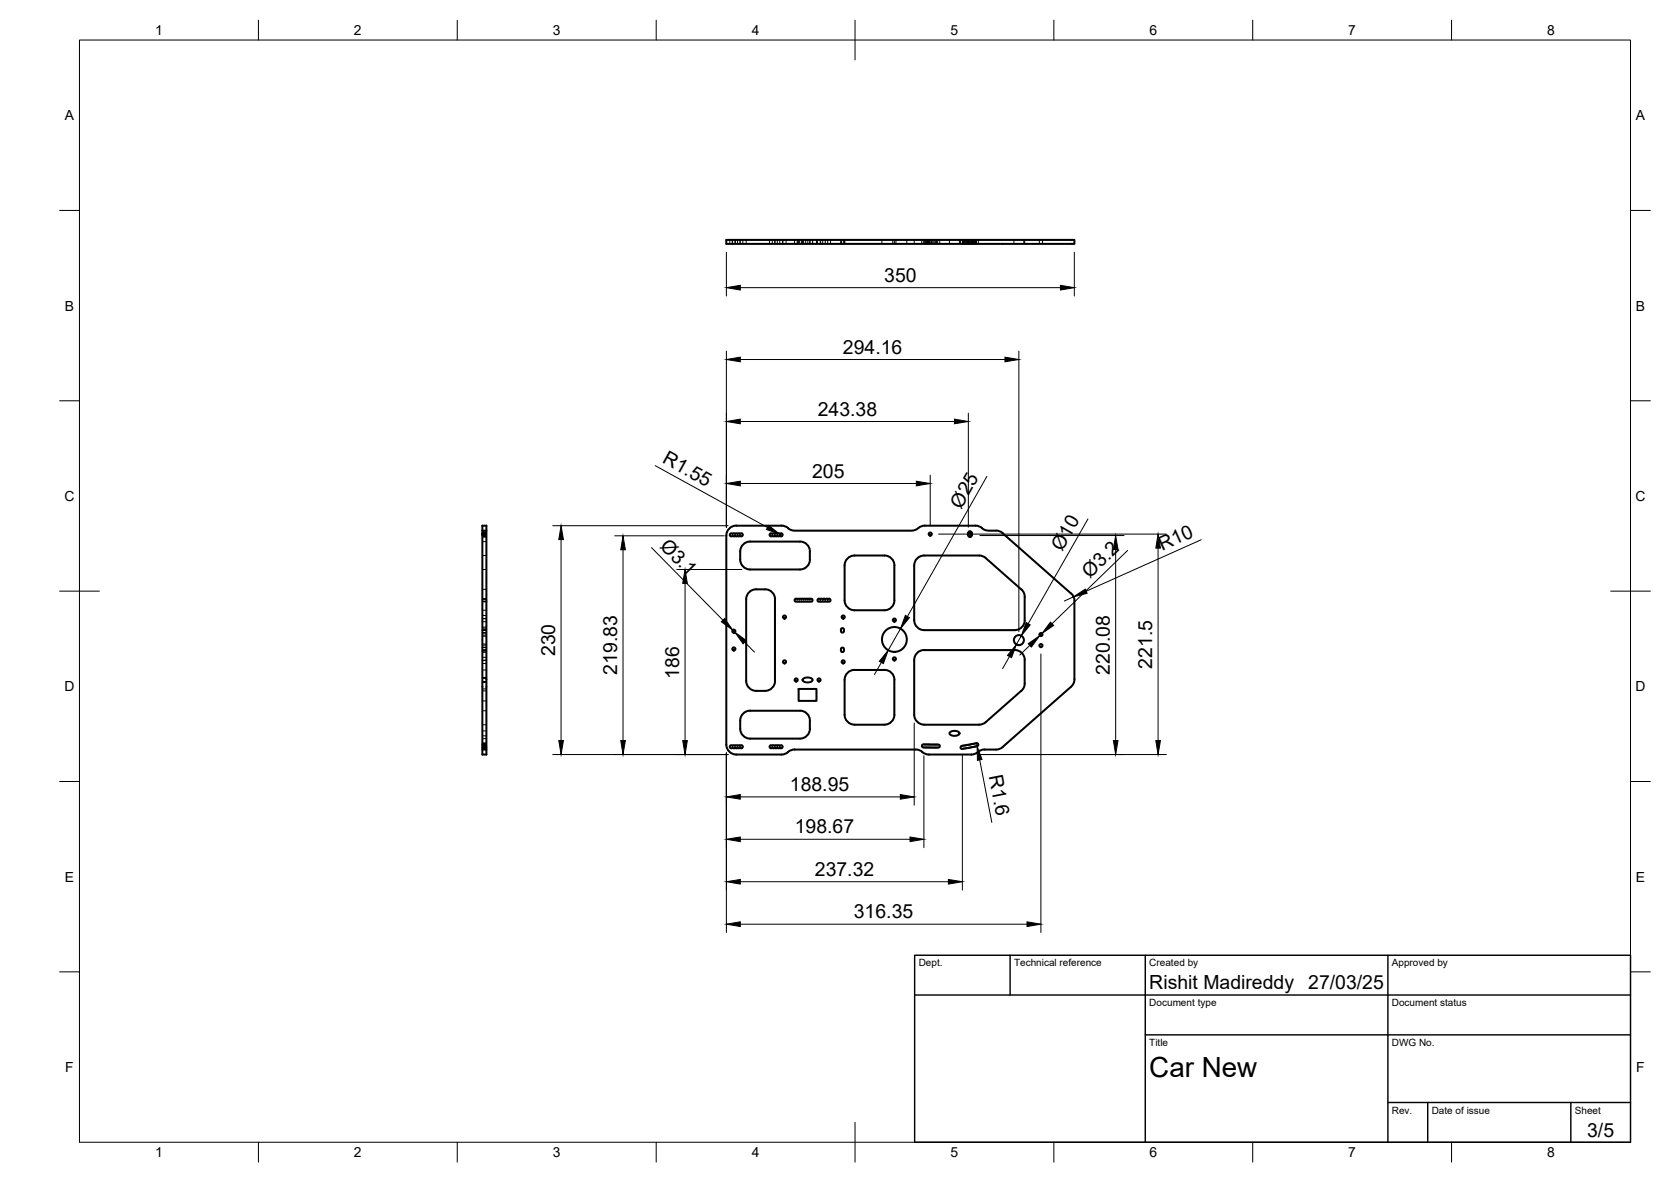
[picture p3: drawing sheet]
<svg xmlns="http://www.w3.org/2000/svg" width="420mm" height="297mm" viewBox="0 0 420 297" stroke-linecap="round" stroke-linejoin="round" font-family="sans-serif">
<!-- layer: Visible -->
<g fill="none" stroke="#000" stroke-width=".51">
<path d="M182.6 60.3h87.6v1h-87.6zM121.3 132.1h1v57.5h-1zM121.3 133.4h1M183.6 134.1l.9-.1 .3 .2 .3-.2 .4 .2 .3-.2 .3 .2a.39 .39 0 0 1 .5-.1 .39 .39 0 0 1 .1 .6 .39 .39 0 0 1-.6-.1l-.3 .2-.4-.2-.3 .2-.9-.2a.39 .39 0 0 1-.6 .1 .39 .39 0 0 1 0-.6zM185.1 132.1h11.4M185.1 132.1a2.51 2.51 0 0 0-2.5 2.5v52.5a2.51 2.51 0 0 0 2.5 2.5h11.4l.7-.1 1-.5M194.2 134.2l.3-.2 .3 .2 1-.2 .3 .2a.39 .39 0 0 1 .6-.1 .39 .39 0 0 1 0 .6 .39 .39 0 0 1-.6-.1l-.3 .2-.4-.2-.9 .2-.3-.2M194.2 134.2a.39 .39 0 0 0-.6-.1 .39 .39 0 0 0 0 .6 .39 .39 0 0 0 .6-.1M196.5 132.1l.7 .1 1 .5M198.1 132.7l.8 .5 .9 .2h29.4l.9-.2 .8-.5M203.6 138.6v2M203.6 138.6a2.51 2.51 0 0 0-2.5-2.5h-12.5a2.47 2.47 0 0 0-2.5 2.5 4 4 0 0 0 1 4l1 .4 .5 .1h12.5a2.51 2.51 0 0 0 2.5-2.5"/>
<path d="M232.5 132.1h12.8M232.5 132.1l-1 .2-.6 .4M243.5 133.9a.39 .39 0 0 1 .4-.4 .39 .39 0 0 1 .4 .4M243.5 134.2h.1M243.5 134.1v.1M243.5 134.1h.1M243.5 134h.1M243.5 133.9h.1M243.5 134.3h.1M243.5 134.4h.1M243.5 134.5h.1M243.5 134.6a.39 .39 0 0 0 .4 .4 .39 .39 0 0 0 .4-.4"/>
<path d="M244.3 134.6h.1M244.3 134.5h.1M244.3 134.4h.1M244.3 133.9h.1M244.3 134h.1M244.3 134.1h.1M244.3 134.2h.1M244.3 134.3h.1M245.3 132.1l.7 .1 .9 .5M246.2 139.6h-13.8a2.51 2.51 0 0 0-2.5 2.5v13.8a2.51 2.51 0 0 0 2.5 2.5h22.7a2.51 2.51 0 0 0 2.6-2.6l-.1-6.2-.3-.8-.5-.7M246.2 139.6l.7 .1 1 .5 8.9 7.9M246.9 132.7l.4 .3a4.7 4.7 0 0 0 3.2 .3l.7 .1 .9 .6"/>
<path d="M252.1 134l17.2 15.1 .7 1.1 .2 .8M190.1 148.1a4.6 4.6 0 0 1 3.8 .5 2.5 2.5 0 0 1 1 2v20.5a2.47 2.47 0 0 1-2.5 2.5h-2.3M190.1 148.1a2.51 2.51 0 0 0-2.5 2.5v20.5a2.51 2.51 0 0 0 2.5 2.5M199.9 150.6l3.8-.1a.39 .39 0 0 1 .5 .1 .39 .39 0 0 1 0 .5 .39 .39 0 0 1-.5 0h-3.3a.39 .39 0 0 1-.5 0 .39 .39 0 0 1 0-.5zM205.7 150.5l1.5-.1 .3 .2 .3-.2 .3 .2a.39 .39 0 0 1 .6-.1 .39 .39 0 0 1 0 .6 .39 .39 0 0 1-.6 0l-.3 .1-1.6-.1a.39 .39 0 0 1-.5 0 .39 .39 0 0 1 0-.6zM211.6 157.9a.49 .49 0 0 1 .6 .5 .49 .49 0 0 1-.6 .5l-.2-.3zM224.9 142.1v8.8M224.9 142.1a2.51 2.51 0 0 0-2.5-2.5h-7.5a2.51 2.51 0 0 0-2.5 2.5v8.8a2.51 2.51 0 0 0 2.5 2.5h7.5a2.51 2.51 0 0 0 2.5-2.5M270.2 151v19.7l-.3 1.2-.6 .7-17.2 15.1M200.8 173.1h4.5v3h-4.5zM201.9 170.6a1.73 1.73 0 0 1 2.4 .3 1.58 1.58 0 0 1-2.5 0zM211.6 162.8a.49 .49 0 0 1 .6 .5 .49 .49 0 0 1-.6 .5l-.2-.3z"/>
<path d="M224.9 170.9v8.7M224.9 170.9a2.48 2.48 0 0 0-2.5-2.5l-7.5-.1a2.51 2.51 0 0 0-2.5 2.6v8.7a2.54 2.54 0 0 0 2.5 2.5h7.5a2.51 2.51 0 0 0 2.5-2.5M121.3 188.4h1M183.6 187.4l.9-.1 .3 .1 .3-.1 .4 .1 .3-.1 .3 .1a.39 .39 0 0 1 .5 0 .39 .39 0 0 1 .1 .5 .39 .39 0 0 1-.6 0l-.3 .2-.4-.2-.3 .2-.9-.2a.39 .39 0 0 1-.6 .1 .39 .39 0 0 1 0-.6zM194.2 187.4l.3-.1 .3 .1 1-.1 .3 .1a.39 .39 0 0 1 .6 0 .39 .39 0 0 1 0 .5 .39 .39 0 0 1-.6 0l-.3 .2-.4-.2-.9 .2-.3-.2M194.2 187.4a.39 .39 0 0 0-.6 0 .39 .39 0 0 0 0 .6 .39 .39 0 0 0 .6-.1M199.8 188.4h30.5M199.8 188.3l-.7 .2-1 .5M203.6 181.1v2M203.6 181.1a2.48 2.48 0 0 0-2.5-2.5h-12.5a2.51 2.51 0 0 0-2.5 2.5 4 4 0 0 0 1 4l1 .5h.5h12.5a2.51 2.51 0 0 0 2.5-2.5M230.3 188.3l.7 .2 .9 .5M231.9 189l.9 .5 .8 .1"/>
<path d="M232.6 187.1a.49 .49 0 0 0-.7 0 .49 .49 0 0 0 0 .7 .49 .49 0 0 0 .7 0h.6M232.6 187.1h.3M232.9 187.1h.3M233.2 187.8h.5M233.2 187.1h.3M233.5 187.1h2.3M233.8 187.9h2M235.8 187.1a.39 .39 0 0 1 .5 .4 .39 .39 0 0 1-.5 .4M238.8 184.1a1.73 1.73 0 0 1 2.5 .2 1.58 1.58 0 0 1-2.6 0zM244 187.1l-1.6 .2a.61 .61 0 0 0-.6 .2 .61 .61 0 0 0-.2 .6h1.1M244.3 187l.7-.1a.6 .6 0 0 1 .6-.1 .6 .6 0 0 1 .4 .5l-1.3 .4M244.3 187l-.3 .1"/>
<path d="M244.7 187.7l-2 .4M245.9 189l-.6 .4-1.1 .2h-10.6M246.2 182.1l.7-.1 .9-.5 9.3-8.2 .4-.7 .2-.9-.1-5.8a2.47 2.47 0 0 0-2.4-2.5h-22.8a2.47 2.47 0 0 0-2.5 2.5v13.7a2.51 2.51 0 0 0 2.5 2.5h13.8M247.6 188.3l-.8 .2-.9 .5M252.1 187.7l-1.3 .6-3.3 .1"/>
<circle cx="233.9" cy="134.2" r=".39"/>
<circle cx="184.5" cy="158.6" r=".39"/>
<circle cx="197.3" cy="155.1" r=".39"/>
<circle cx="212" cy="155.1" r=".39"/>
<circle cx="224.9" cy="155.8" r=".39"/>
<circle cx="261.7" cy="159.5" r=".39"/>
<circle cx="184.5" cy="163.1" r=".39"/>
<circle cx="197.3" cy="166.3" r=".39"/>
<circle cx="200.2" cy="170.9" r=".39"/>
<circle cx="205.9" cy="170.9" r=".39"/>
<circle cx="212" cy="166.3" r=".39"/>
<circle cx="224.9" cy="165.6" r=".39"/>
<circle cx="224.9" cy="160.7" r="3.1"/>
<circle cx="256.2" cy="160.9" r="1.26"/>
<circle cx="261.7" cy="162.2" r=".39"/>
</g>
<!-- layer: Hidden -->
<g fill="none" stroke="#000" stroke-width=".25">
<path d="M183.5 60.3v1M184.1 60.3v1M184.2 60.3v1M184.8 60.3v1M184.9 60.3v1M185.4 60.3v1M186.1 60.3v1M186.8 60.3v1M187.6 60.3v1M193.5 60.3v1M194.2 60.3v1M194.8 60.3v1"/>
<path d="M194.9 60.3v1M195.5 60.3v1M196.1 60.3v1M196.8 60.3v1M197.7 60.3v1M199.8 60.3v1M200.4 60.3v1M200.6 60.3v1M200.8 60.3v1M201 60.3v1M201.5 60.3v1M201.8 60.3v1"/>
<path d="M202.1 60.3v1M202.6 60.3v1M203.1 60.3v1M203.6 60.3v1M203.7 60.3v1M204.3 60.3v1M205.3 60.3v1M205.5 60.3v1M206.2 60.3v1M206.3 60.3v1M206.9 60.3v1M207.5 60.3v1"/>
<path d="M208.1 60.3v1M208.8 60.3v1M211.4 60.3v1M211.5 60.3v1M211.6 60.3v1M212.2 60.3v1M212.4 60.3v1M221.7 60.3v1M224.5 60.3v1M224.9 60.3v1M225.3 60.3v1M228 60.3v1"/>
<path d="M229.9 60.3v1M231.8 60.3v1M232.3 60.3v1M232.6 60.3v1M232.9 60.3v1M233.2 60.3v1v-1M233.5 60.3v1v-1M233.5 60.3v1M233.7 60.3v1v-1M234 60.3v1M234.3 60.3v1M234.6 60.3v1"/>
<path d="M234.9 60.3v1M235.2 60.3v1M235.5 60.3v1M235.8 60.3v1M236.3 60.3v1M238.7 60.3v1M241.2 60.3v1M241.5 60.3v1M242 60.3v1M242.1 60.3v1M242.3 60.3v1M242.4 60.3v1"/>
<path d="M242.5 60.3v1M242.7 60.3v1M242.8 60.3v1M243 60.3v1M243.1 60.3v1M243.2 60.3v1M243.4 60.3v1M243.5 61.3v-1v1M243.5 60.3v1M243.7 60.3v1M243.8 60.3v1M244 60.3v1"/>
<path d="M244.1 60.3v1M244.2 60.3v1M244.3 60.3v1v-1M244.3 61.3v-1v1M244.3 60.3v1M244.4 60.3v1M244.5 60.3v1M244.7 60.3v1M244.8 60.3v1M245 60.3v1M245.1 60.3v1M245.3 60.3v1"/>
<path d="M245.4 60.3v1M245.5 60.3v1M246 60.3v1M254.9 60.3v1M257.4 60.3v1M257.6 60.3v1M261.3 60.3v1M262.1 60.3v1M121.3 134.6h1h-1M121.3 134.5h1h-1M121.3 134.4h1h-1M121.3 134.3h1h-1"/>
<path d="M121.3 136.1h1M121.3 139.6h1M121.3 134.2h1M121.3 134.6h1M121.3 133.9h1M121.3 134.5h1M121.3 134h1M121.3 134.4h1M121.3 134.1h1M121.3 134.3h1M121.3 134.8h1M121.3 133.8h1"/>
<path d="M121.3 133.5h1M121.3 135h1M122.3 133.9h-1h1M122.3 134.5h-1h1M122.3 134.4h-1h1M122.3 134.3h-1h1M121.3 158.4h1M121.3 150.6h1M121.3 151.1h1M121.3 150.5h1M121.3 148.1h1M121.3 143.1h1"/>
<path d="M121.3 153.4h1M121.3 154.7h1M121.3 155.4h1M121.3 159.1h1M121.3 159.9h1M121.3 151.2h1M121.3 159h1M121.3 159.6h1M121.3 157.8h1M121.3 156.2h1M121.3 157.6h1M121.3 158.2h1"/>
<path d="M121.3 176.1h1M121.3 173.1h1M121.3 163.4h1M121.3 163.3h1M121.3 173.6h1M121.3 178.6h1M121.3 168.4h1M121.3 165.9h1M121.3 166.7h1M121.3 161.8h1M121.3 162.7h1M121.3 170.3h1"/>
<path d="M121.3 171.5h1M121.3 163.9h1M121.3 171.3h1M121.3 170.5h1M121.3 162.1h1M121.3 165.2h1M121.3 163.8h1M121.3 163.5h1M121.3 185.6h1M121.3 182.1h1M121.3 187.4h1M121.3 187.9h1"/>
<path d="M121.3 188.2h1M121.3 188.1h1M121.3 186.8h1M121.3 187.5h1M121.3 187.6h1M121.3 186.9h1M121.3 187.3h1M121.3 188h1M121.3 187.7h1M121.3 187h1M121.3 187.2h1M121.3 187.8h1"/>
<path d="M121.3 187.1h1M121.3 183.7h1M121.3 184.9h1M121.3 186.7h1M122.3 187.1h-1h1"/>
</g>
<!-- layer: BORDER -->
<g fill="none" stroke="#000" stroke-width=".25">
<path d="M20 10.1h390v276.9h-390zM65 5.1v5M115 5.1v5M165 5.1v5M215 5.1v10M265 5.1v5M315 5.1v5M365 5.1v5M15 52.9h5M410 52.9h5M15 100.7h5M410 100.7h5"/>
<path d="M15 148.6h10M405 148.6h10M15 196.4h5M410 196.4h5M15 244.2h5M410 244.2h5M65 287v5M115 287v5M165 287v5M215 282.1v9.9M265 287v5M315 287v5"/>
<path d="M365 287v5"/>
</g>
<!-- layer: TITLEBLOCK -->
<path d="M230 240.1h180v46.9h-180zM230 250h180M254 240.1v9.9M288 240.1v46.9M349 240.1v46.9M288 260.1h122M349 277.1h61M359 277.1v9.9M395 277.1v9.9" fill="none" stroke="#000" stroke-width=".36"/>
<!-- layer: FD_Dimensions -->
<g fill="none" stroke="#000" stroke-width=".25">
<path d="M182.6 63.4v11M186.1 72.3h80.5M270.1 63.4v11M182.6 88.2v44.3M186.1 90.3h66.6M256.2 88.2v70.6M164.7 117l28.3 15.6M186.1 105.9h53.9M233.9 119.4v12.7M243.5 103.8v28.7M248.1 119.7l-19.9 35.2M139 132.1h44"/>
<path d="M141.1 135.6v50.5M154.6 134.6h27.5M156.7 138.2v47.9M163.8 137.6l18 18.3M186.1 121.5h44.3M196.1 134.2l.3 .2M236 134.2h57.3M246.4 134.6h36.2M273.6 130.4l-15.1 26.3M280.5 138.1v48M283.5 138.3l-19 18.4M291.2 137.7v48.4"/>
<path d="M302 135.6l-28.9 13M170.2 143.1h16.3M172.3 146.6v39.5M184.2 158.3l.6 .6M226.4 158l-3.1 5.4M256.8 159.8l-1.2 2.2M262 159.2l-.6 .6M269.9 150l-2.3 1M187.2 161.4l2.5 2.5M221.6 166.5l-1.7 3M253.8 165l-1.7 3M258.9 162.2l-2.5 2.4"/>
<path d="M261.7 164.3v70M139 189.6h44M182.6 189.2v45.1M229.9 181.7v20.7M232.3 189.9v23.1M242 189.5v34.2M245.6 187.1l.1 .4M246.3 189.6h47M246.3 191l3.1 15.7M186.1 210.9h42.7M186.1 200.3h40.3M186.1 232.2h72.1"/>
<path d="M186.1 221.6h52.4"/>
</g>
<g fill="#000" stroke="#000" stroke-width=".25">
<path d="M182.6 72.3l3.5-.6v1.2zM266.6 71.7l3.5 .6-3.5 .6zM182.6 90.3l3.5-.5v1.1zM252.7 89.8l3.5 .5-3.5 .6zM182.6 105.9l3.5-.6v1.2zM240 105.3l3.5 .6-3.5 .6zM141.1 132.1l.6 3.5h-1.2zM156.7 134.6l.5 3.6h-1.1zM182.6 121.5l3.5-.6v1.2zM193.3 132l2.7 2.2-3.3-1.1zM230.4 120.9l3.5 .6-3.5 .6zM280.5 134.6l.6 3.5h-1.1z"/>
<path d="M291.2 134.2l.6 3.5h-1.2zM172.3 143.1l.5 3.5h-1.1zM181.4 156.3l.8-.9 2 2.9zM227.6 154.7l1.1 .5-2.3 2.8zM258 156.4l1 .6-2.2 2.8zM264.1 156.3l.8 .9-2.9 2zM269.9 150l3-2 .4 1.1zM184.8 158.9l2.9 2.1-.9 .8zM223.3 163.4l-1.2 3.4-1-.6zM255.6 162l-1.3 3.3-1-.6zM258.5 161.8l2.9-2-2.1 2.8zM140.5 186.1h1.2l-.6 3.5z"/>
<path d="M156.1 186.1h1.1l-.5 3.5zM171.7 186.1h1.1l-.5 3.5zM182.6 200.3l3.5-.6v1.1zM226.4 199.7l3.5 .6-3.5 .5zM245.7 187.5l1.2 3.3-1.1 .3zM280 186.1h1.1l-.6 3.5zM290.6 186.1h1.2l-.6 3.5zM182.6 210.9l3.5-.6v1.2zM228.8 210.3l3.5 .6-3.5 .6zM182.6 232.2l3.5-.5v1.1zM182.6 221.6l3.5-.6v1.2zM238.5 221l3.5 .6-3.5 .6z"/>
<path d="M258.2 231.7l3.5 .5-3.5 .6z"/>
</g>
<text font-size="7" x="289" y="270.6">Car New</text>
<g font-size="4.9">
<text x="222.3" y="70.8">350</text>
<text x="212" y="88.9">294.16</text>
<text x="205.6" y="104.5">243.38</text>
<text x="166.3" y="116.2" transform="rotate(29 166.3 116.2)">R1.55</text>
<text x="204.2" y="120">205</text>
<text x="241.6" y="128" transform="rotate(-61 241.6 128)">Ø25</text>
<text x="165.8" y="137.4" transform="rotate(45 165.8 137.4)">Ø3.1</text>
<text x="267.1" y="138.7" transform="rotate(-60 267.1 138.7)">Ø10</text>
<text x="292.2" y="138.4" transform="rotate(-24 292.2 138.4)">R10</text>
<text x="274" y="145.4" transform="rotate(-44 274 145.4)">Ø3.2</text>
<text x="139.6" y="164.9" transform="rotate(-90 139.6 164.9)">230</text>
<text x="155.2" y="169.6" transform="rotate(-90 155.2 169.6)">219.83</text>
<text x="170.8" y="170.6" transform="rotate(-90 170.8 170.6)">186</text>
<text x="279.1" y="169.5" transform="rotate(-90 279.1 169.5)">220.08</text>
<text x="289.7" y="168" transform="rotate(-90 289.7 168)">221.5</text>
<text x="248.6" y="195.1" transform="rotate(79 248.6 195.1)">R1.6</text>
<text x="198.6" y="198.8">188.95</text>
<text x="199.8" y="209.5">198.67</text>
<text x="204.9" y="220.1">237.32</text>
<text x="214.7" y="230.8">316.35</text>
<text x="289" y="248.5">Rishit Madireddy</text>
<text x="329" y="248.5">27/03/25</text>
<text x="399.1" y="285.7">3/5</text>
</g>
<g font-size="3.5">
<text x="39" y="8.8">1</text>
<text x="89" y="8.8">2</text>
<text x="139" y="8.8">3</text>
<text x="189" y="8.8">4</text>
<text x="239" y="8.8">5</text>
<text x="289" y="8.8">6</text>
<text x="339" y="8.8">7</text>
<text x="389" y="8.8">8</text>
<text x="16.3" y="30.2">A</text>
<text x="411.3" y="30.2">A</text>
<text x="16.3" y="78">B</text>
<text x="411.3" y="78">B</text>
<text x="16.2" y="125.9">C</text>
<text x="411.2" y="125.9">C</text>
<text x="16.2" y="173.7">D</text>
<text x="411.2" y="173.7">D</text>
<text x="16.3" y="221.6">E</text>
<text x="411.3" y="221.6">E</text>
<text x="16.4" y="269.4">F</text>
<text x="411.4" y="269.4">F</text>
<text x="39" y="290.8">1</text>
<text x="89" y="290.8">2</text>
<text x="139" y="290.8">3</text>
<text x="189" y="290.8">4</text>
<text x="239" y="290.8">5</text>
<text x="289" y="290.8">6</text>
<text x="339" y="290.8">7</text>
<text x="389" y="290.8">8</text>
</g>
<g font-size="2.5">
<text x="231" y="242.9">Dept.</text>
<text x="255" y="242.9">Technical reference</text>
<text x="289" y="242.9">Created by</text>
<text x="350" y="242.9">Approved by</text>
<text x="289" y="252.8">Document type</text>
<text x="350" y="252.8">Document status</text>
<text x="289" y="262.9">Title</text>
<text x="350" y="262.9">DWG No.</text>
<text x="350" y="279.9">Rev.</text>
<text x="360" y="279.9">Date of issue</text>
<text x="396" y="279.9">Sheet</text>
</g>
</svg>
